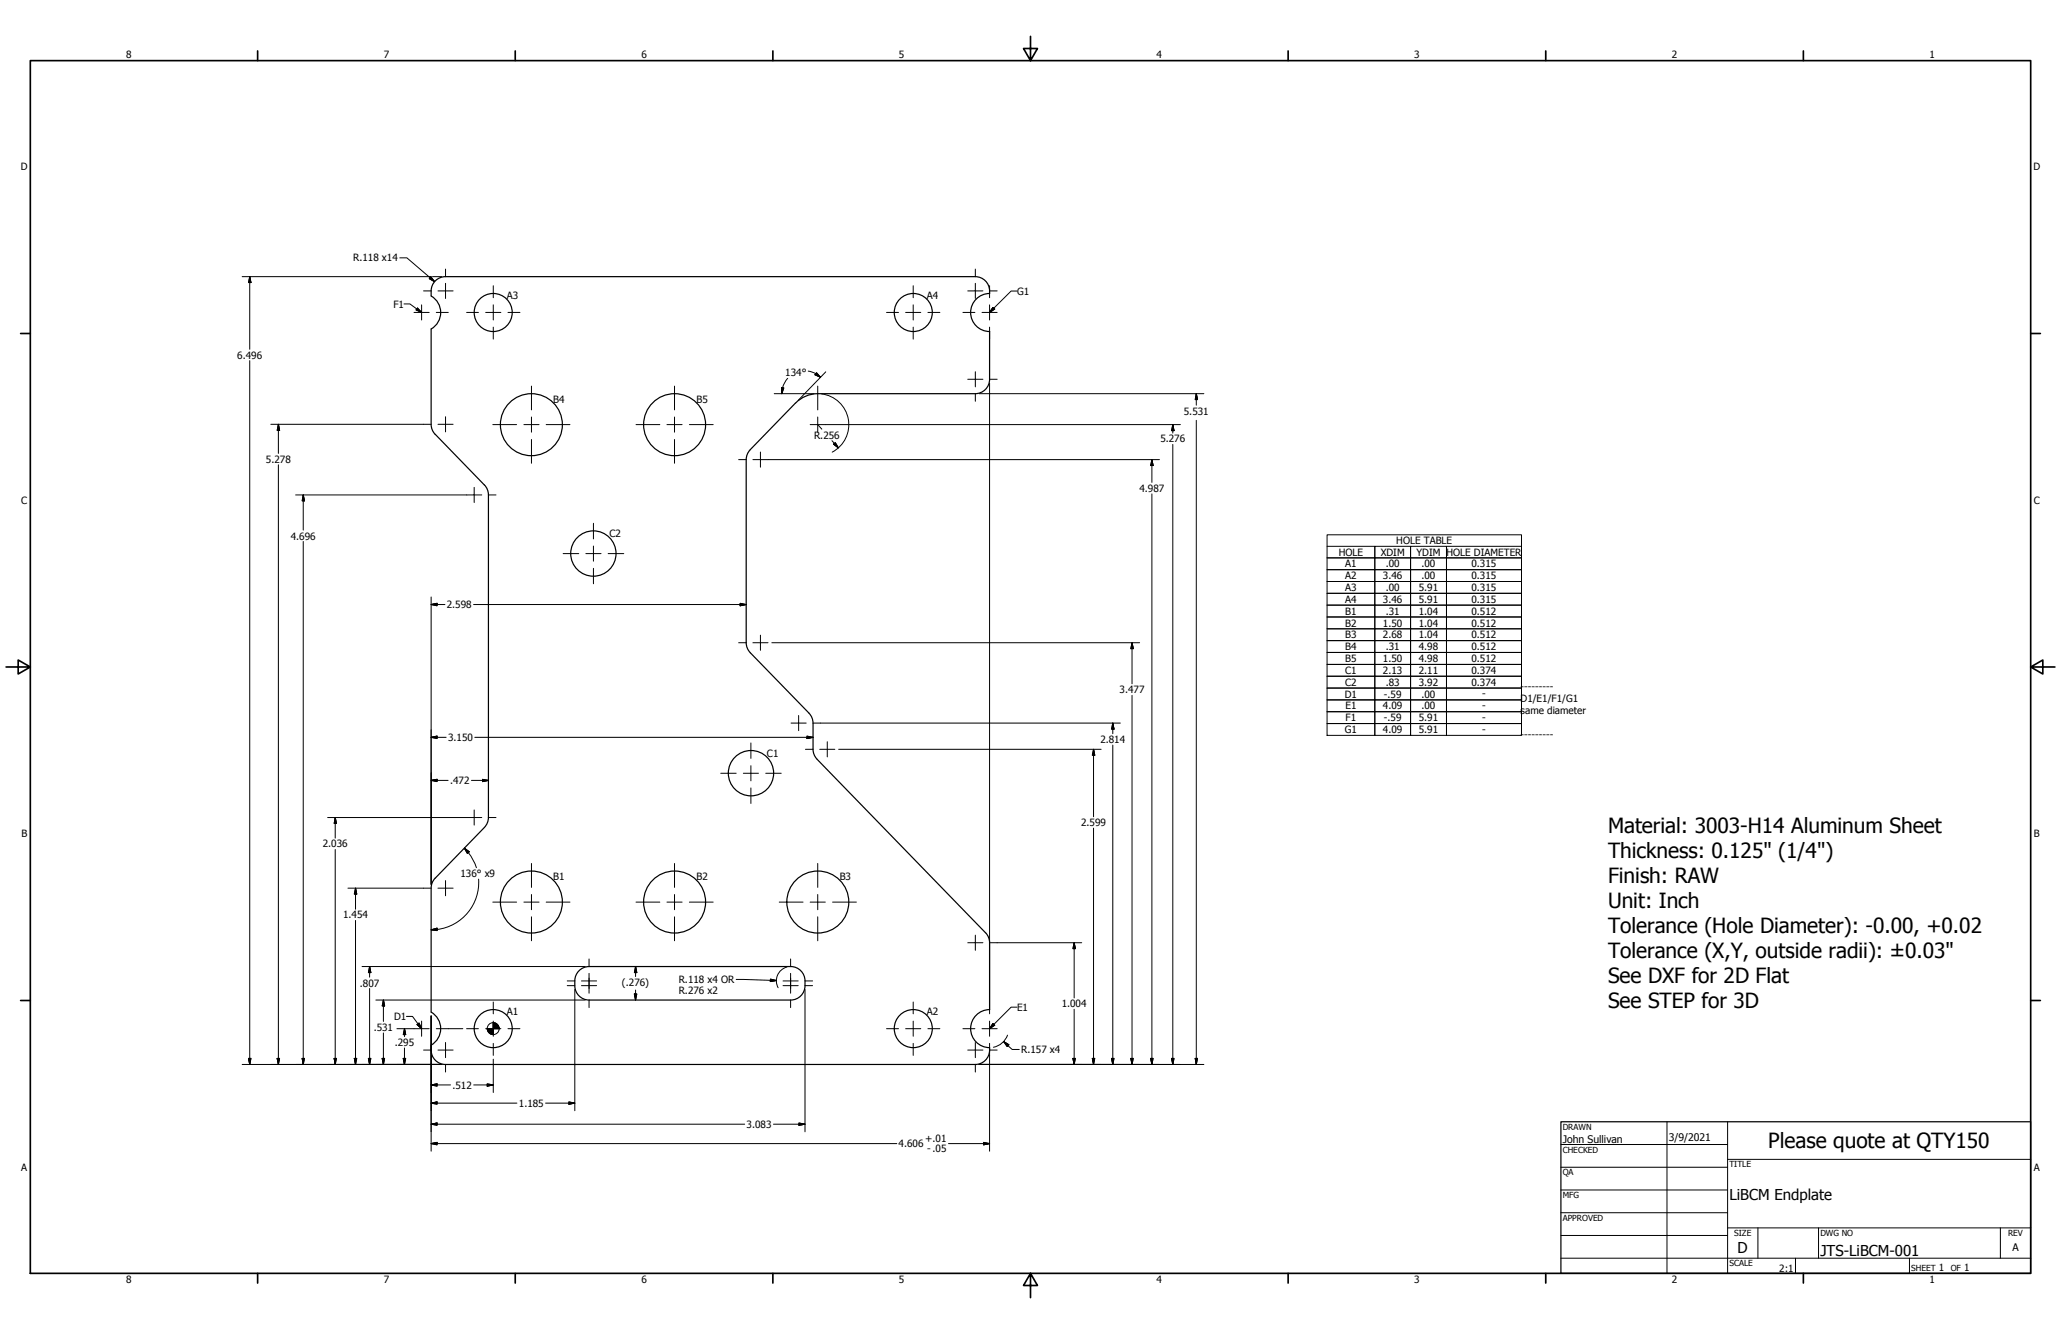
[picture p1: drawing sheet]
<svg xmlns="http://www.w3.org/2000/svg" width="864mm" height="559mm" viewBox="0 0 864 559" stroke-linecap="round" stroke-linejoin="round" font-family="sans-serif">
<!-- layer: Visible (ANSI) -->
<g fill="none" stroke="#000" stroke-width=".51">
<path d="M180.7 137.8v40l.3 1.9 1.4 2.2 20.5 21.2M180.7 121.9v2.1M180.7 121.9a6 6 0 0 1 6-6h222a6 6 0 0 1 6 6M180.7 124a8 8 0 0 1 0 13.8M414.7 138.9v20a6 6 0 0 1-6 6h-66.1a13 13 0 0 0-9.2 3.9l-19 19.5-1.2 1.7-.4 1.2-.1 78 .5 2.6 1.2 1.6 24.6 25.3M414.7 121.9v1M414.7 122.9a8 8 0 0 0-8 8 8 8 0 0 0 8 8M203 203.1l1.3 2.2 .4 2-.1 135.8-.5 1.9-1.1 1.6-20.6 21.3M339 298.7l1.4 2.3 .3 1.9M340.7 302.9v11.6l.5 1.9 1.2 1.6M342.4 318.1l71.4 73.6 .7 1.9 .2 1.3v28M180.7 372v52a8 8 0 0 1 0 13.8"/>
<path d="M182.4 367.8l-1.2 1.7-.5 2.5M240.9 410.9v2M240.9 412.9a6 6 0 0 0 6 6h84.4M246.8 404.9h84.5M246.9 404.9a6 6 0 0 0-6 6M331.3 404.9a6 6 0 0 1 6 6M337.3 410.9v2M337.3 412.9a6 6 0 0 1-6 6M180.7 437.8a6.4 6.4 0 0 0 6 8.1h222a6.1 6.1 0 0 0 6-7M414.7 422.9a8 8 0 0 0-8 8 8 8 0 0 0 8 7.9"/>
<circle cx="206.7" cy="130.9" r="8"/>
<circle cx="382.7" cy="130.9" r="8"/>
<circle cx="222.7" cy="177.9" r="13"/>
<circle cx="282.7" cy="177.9" r="13"/>
<circle cx="248.6" cy="231.9" r="9.5"/>
<circle cx="314.7" cy="323.9" r="9.5"/>
<circle cx="222.7" cy="377.9" r="13"/>
<circle cx="282.7" cy="377.9" r="13"/>
<circle cx="342.7" cy="377.9" r="13"/>
<circle cx="206.7" cy="430.9" r="8"/>
<circle cx="382.7" cy="430.9" r="8"/>
</g>
<!-- layer: Border (ANSI) -->
<g fill="none" stroke="#000" stroke-width=".7">
<path d="M431.8 15.2v10.2l-2.9-5.1h5.8l-2.9 5.1M12.7 25.4h838.2v508h-838.2zM107.9 21.3v4.1M215.9 21.3v4.1M323.8 21.3v4.1M539.8 21.3v4.1M647.7 21.3v4.1M755.6 21.3v4.1M8.6 139.7h4.1M850.9 139.7h4.1M2.5 279.4h10.2l-5.1-2.9v5.8l5.1-2.9M850.9 279.4l5.1 2.9v-5.8l-5.1 2.9h10.2"/>
<path d="M8.6 419.1h4.1M850.9 419.1h4.1M107.9 533.4v4.1M215.9 533.4v4.1M323.8 533.4v4.1M431.8 533.4l2.9 5.1h-5.8l2.9-5.1v10.2M539.8 533.4v4.1M647.7 533.4v4.1M755.6 533.4v4.1"/>
</g>
<!-- layer: Title (ANSI) -->
<g fill="none" stroke="#000" stroke-width=".42">
<path d="M654 479.4h69.9M698.5 469.9v63.5M723.9 469.9v63.5M654 488.9h69.9M654 498.5h69.9M723.9 485.6h127M654 508h69.9M654 517.5h69.9M723.9 514.3h127M736.6 514.3v12.7M762 514.3v12.7M838.2 514.3v12.7"/>
<path d="M654 527h196.9M752.3 527v6.4M800.1 527v6.4"/>
</g>
<path d="M654 469.9h196.9v63.5h-196.9z" fill="none" stroke="#000" stroke-width=".51"/>
<!-- layer: Center Mark (ANSI) -->
<g fill="none" stroke="#000" stroke-width=".42">
<path d="M186.7 112.7v3M186.7 118.7v6.3M206.7 119.7v5M382.7 119.7v5M408.7 118.7v3.2h-3.2M408.7 112.7v3M414.7 119.7v5M176.7 127.7v3.2h-3.2M177.5 121.9h3M179.8 130.9h-3.1v3.1M182.8 130.9h5M183.5 121.9h6.4"/>
<path d="M195.5 130.9h5M203.5 130.9h6.4M206.7 127.7v6.3M206.7 137v5M212.9 130.9h5M371.5 130.9h5M379.5 130.9h6.3M382.7 127.7v6.3M382.7 137v5M388.8 130.9h5M403.5 130.9h5M411.5 130.9h6.3"/>
<path d="M411.9 121.9h-3.2v3.1M414.7 127.7v6.3M414.7 137v5M414.8 121.9h3M408.7 155.7v3.2h-3.2M411.9 158.9h-3.2v3.2M414.8 158.9h3M177.5 177.7h3M183.5 177.7h6.4M186.7 174.6v6.3M206.5 177.9h10M219.5 177.9h6.4"/>
<path d="M222.7 161.7v10M222.7 174.7v6.3M228.9 177.9h9.9M266.5 177.9h10M279.5 177.9h6.3M282.6 161.7v10M282.6 174.7v6.3M288.9 177.9h9.9M339.5 177.9h6.3M342.6 161.7v10M342.6 174.7v6.3M408.7 165v3.1"/>
<path d="M222.7 184.1v10M282.6 184.1v10M309.5 192.5h3M315.5 192.5h6.3M318.6 189.4v6.3M198.7 204.2v3.1h-3.2M201.9 207.3h-3.2v3.2M204.9 207.3h2.9M248.7 219.2v6.5M236 231.9h6.5M245.5 231.9h6.3M248.7 228.7v6.4"/>
<path d="M248.7 238.1v6.4M254.8 231.9h6.6M309.5 269.2h3M315.5 269.2h6.3M318.6 266.1v6.3M334.6 299.7v3.2h-3.1M314.6 311.2v6.5M337.5 313.9h3M337.8 302.9h-3.2v3.2M340.9 302.9h3M343.5 313.9h6.3M346.6 310.7v6.4"/>
<path d="M198.7 339.3v3.2h-3.2M302 323.9h6.5M311.5 323.9h6.3M314.6 320.7v6.4M314.6 330.1v6.4M320.9 323.9h6.4M201.9 342.5h-3.2v3.1M204.9 342.5h2.9M177.5 372h3M183.5 372h6.4M186.7 368.9v6.3M206.5 377.9h10"/>
<path d="M219.5 377.9h6.4M222.7 361.7v10M222.7 374.7v6.4M228.9 377.9h9.9M266.5 377.9h10M279.5 377.9h6.3M282.6 361.7v10M282.6 374.7v6.4M288.9 377.9h9.9M326.5 377.9h10M339.5 377.9h6.3M342.6 361.7v10"/>
<path d="M342.6 374.7v6.4M348.9 377.9h9.9M222.7 384v10.1M282.6 384v10.1M342.6 384v10.1M408.7 391.7v3.2h-3.2M411.9 394.9h-3.2v3.2M414.8 394.9h3M206.7 419.7v5M237.7 412.9h3M237.7 410.9h3M243.6 412.9h6.4"/>
<path d="M243.6 410.9h6.4M246.8 409.7v6.4M246.8 401.7v3M246.8 407.7v6.4M246.8 419v3.1M331.3 407.7v3.2h-3.2M331.3 409.7v3.2h-3.2M331.3 412.9h3.2M331.3 401.7v3M331.3 419v3.1M334.5 410.9h-3.2v5.2M337.4 412.9h3.1"/>
<path d="M337.4 410.9h3.1M382.7 419.7v5M414.7 419.7v5M176.7 427.7v3.2h-3.2M177.5 439.9h3M179.8 430.9h-3.1v3.2M182.8 430.9h5M183.5 439.9h6.4M186.7 436.7v6.3M195.5 430.9h5M203.5 430.9h6.4M206.7 427.7v6.4"/>
<path d="M206.7 437.1v5M212.9 430.9h5M371.5 430.9h5M379.5 430.9h6.3M382.7 427.7v6.4M382.7 437.1v5M388.8 430.9h5M403.5 430.9h5M408.7 436.7v3.2h-3.2M411.5 430.9h6.3M411.9 439.9h-3.2v3.1M414.7 427.7v6.4"/>
<path d="M414.7 437.1v5M414.8 439.9h3M186.7 446.1v3M408.7 446.1v3"/>
</g>
<!-- layer: Dimension (ANSI) -->
<g fill="none" stroke="#000" stroke-width=".42">
<path d="M101.5 115.9h79.2M104.6 115.9l.6 2.5h-1.1zM104.6 115.9v30.4M167.5 108h3l11.6 10M180.5 116l1.6 2-2.2-1.3zM181.2 115.9h3.9M104.6 151.1v294.8M330.1 158.5l-1.2 1.5-1 2.4M338.7 155.4l2.6 .9 2.6 1.8M342.1 156.1l1.8 2-2.4-1.1zM346 155.8l-11.5 11.9M113.5 177.7h64"/>
<path d="M116.6 177.7l.6 2.6h-1.1zM116.6 177.7v12.2M324.4 164.9h16.7M327.5 162.4l.9 .1-.8 2.4zM328 162.4l-.4 2.5M342.6 177.9l1.8 1.9M344.3 165a13 13 0 0 1 11.2 10.6 13 13 0 0 1-6.8 13.8M345.8 177.9h148.8M410.3 164.9h94.1M414.7 160.5v234.3M491.4 177.9l.5 2.5h-1zM491.4 177.9v3.5"/>
<path d="M501.3 164.9l.5 2.5h-1zM501.3 164.9v4.8M501.3 176.1v269.8M116.6 194.7v251.2M321.8 192.5h164M348.6 184.6l2.7 3M349.2 186.1l.8-.7 1.3 2.2zM482.7 192.5l.5 2.5h-1zM482.7 192.5v9.6M491.4 186.2v259.7M123.9 207.3h71.6M127.1 207.3l.5 2.5h-1z"/>
<path d="M127.1 207.3v14.8M482.7 206.9v239M127.1 226.8v219.1M180.7 253.2l2.4-.5v1zM180.7 250.1v120.4M180.7 253.2h5.7M198.4 253.2h114.3M310.1 252.7l2.6 .5-2.6 .5zM323.4 269.2h154.1M474.3 269.2l.6 2.5h-1.1zM474.3 269.2v17.2M474.3 291.3v154.6"/>
<path d="M180.7 308.9l2.4-.5v1zM180.7 308.9h6.2M198.9 308.9h141.8M338.1 308.4l2.6 .5-2.6 .5zM343.9 302.9h125.6M351.4 313.9h110M458.2 313.9l.5 2.5h-1zM458.2 313.9v28.2M466.3 302.9l.5 2.5h-1zM466.3 302.9v4.4M466.3 312.1v133.8M180.7 326.9l2.4-.4v.9z"/>
<path d="M180.7 326.9h7.1M197.5 326.9h7.2M202.2 326.5l2.5 .4-2.5 .5zM137.3 342.5h58.2M140.5 342.5l.5 2.4h-1zM140.5 342.5v8.6M140.5 355.9v90M194.6 355.3l2 1.5-.8 .7zM194.6 355.3a20.6 20.6 0 0 1 4.5 6.7l.5 1.5M458.2 346.9v99M145.8 372h31.7M149 372l.5 2.5h-1z"/>
<path d="M149 372v8.9M200.6 368.3a19.9 19.9 0 0 1-17.4 21.1M149 385.6v60.3M180.7 389.5l2.4-.7 .1 1zM183.1 389.3l-2.4 .2M414.7 395v24.7M417.8 394.9h35.5M450.1 394.9l.5 2.5h-1zM450.1 394.9v23.1M151.7 404.9h93.5M154.9 404.9l.5 2.5h-1zM154.9 404.9v4.4"/>
<path d="M154.9 414.1v31.8M157.5 418.9h87.7M160.7 418.9l.5 2.5h-1.1zM160.7 418.9v9M240.9 414.5v50.8M265.8 416.4h1l-.5 2.5zM266.3 404.9l.5 2.5h-1zM266.3 404.9v4.2M266.3 414.7v4.2M308.5 410.3l16.8 .4M322.8 410.1l2.5 .6-2.5 .5zM329.7 405.1a6 6 0 0 0-3.7 8.6"/>
<path d="M337.3 414.5v59.6M160.7 432.7v13.2M166.3 430.9h7.2M169.5 430.9l.5 2.5h-1zM169.5 430.9v3.3M169.5 439v6.9M180.7 425.6v5.2M180.7 431v8.8M180.7 440v42.2M187.8 430.9h6.1M420.6 436.3l2.1 1.3-.7 .8zM420.6 436.3l3.5 3.3h3"/>
<path d="M422.2 433.6a8 8 0 0 1-5.9 5.1M450.1 422.8v23.1M101.5 445.9h83.6M104.1 443.4h1.1l-.6 2.5zM116.1 443.4h1.1l-.6 2.5zM126.6 443.4h1l-.5 2.5zM140 443.4h1l-.5 2.5zM148.5 443.4h1l-.5 2.5zM154.4 443.4h1l-.5 2.5zM160.1 443.4h1.1l-.5 2.5zM169 443.4h1l-.5 2.5zM180.7 454.5l2.4-.5v1z"/>
<path d="M180.7 454.5h8.1M198.5 454.5h8.2M204.2 454l2.5 .5-2.5 .5zM206.7 443.7v13.9M410.3 445.9h94.1M414.7 442.1v40.1M449.6 443.4h1l-.5 2.5zM457.7 443.4h1l-.5 2.5zM465.8 443.4h1l-.5 2.5zM473.8 443.4h1.1l-.6 2.5zM482.2 443.4h1l-.5 2.5zM490.9 443.4h1l-.5 2.5z"/>
<path d="M500.8 443.4h1l-.5 2.5zM180.7 462.1l2.4-.5v.9zM180.7 470.9l2.4-.5v1zM180.7 479l2.4-.5v1.1zM180.7 462.1h35.9M180.7 470.9h131.3M180.7 479h195.1M228.6 462.1h12.3M238.4 461.6l2.5 .5-2.5 .4zM324.1 470.9h13.2M334.8 470.4l2.5 .5-2.5 .5zM397.4 479h17.3"/>
<path d="M412.2 478.5l2.5 .5-2.5 .6z"/>
<circle cx="206.7" cy="430.9" r="2.51"/>
</g>
<g fill="#000" stroke="#000" stroke-width=".42">
<path d="M104.6 115.9l.6 2.5zM104.6 115.9l.6 2.5h-1.1zM179.9 116.7l2.2 1.3zM180.5 116l1.6 2-2.2-1.3zM341.5 157l2.4 1.1zM342.1 156.1l1.8 2-2.4-1.1zM327.5 162.4l.1 2.5zM327.5 162.4l.9 .1-.8 2.4zM501.3 164.9l.5 2.5zM501.3 164.9l.5 2.5h-1zM116.6 177.7l.6 2.6zM116.6 177.7l.6 2.6h-1.1z"/>
<path d="M349.2 186.1l2.1 1.5zM349.2 186.1l.8-.7 1.3 2.2zM482.7 192.5l.5 2.5zM482.7 192.5l.5 2.5h-1zM491.4 177.9l.5 2.5zM491.4 177.9l.5 2.5h-1zM127.1 207.3l.5 2.5zM127.1 207.3l.5 2.5h-1zM180.7 253.2l2.4-.5zM180.7 253.2l2.4-.5v1zM310.1 253.7l2.6-.5zM310.1 252.7l2.6 .5-2.6 .5z"/>
<path d="M474.3 269.2l.6 2.5zM474.3 269.2l.6 2.5h-1.1zM180.7 308.9l2.4-.5zM180.7 308.9l2.4-.5v1zM338.1 309.4l2.6-.5zM338.1 308.4l2.6 .5-2.6 .5zM458.2 313.9l.5 2.5zM458.2 313.9l.5 2.5h-1zM466.3 302.9l.5 2.5zM466.3 302.9l.5 2.5h-1zM180.7 326.9l2.4-.4zM180.7 326.9l2.4-.4v.9z"/>
<path d="M202.2 327.4l2.5-.5zM202.2 326.5l2.5 .4-2.5 .5zM140.5 342.5l.5 2.4zM140.5 342.5l.5 2.4h-1zM194.6 355.3l2 1.5zM194.6 355.3l2 1.5-.8 .7zM149 372l.5 2.5zM149 372l.5 2.5h-1zM180.7 389.5l2.4-.7zM180.7 389.5l2.4-.7 .1 1zM450.1 394.9l.5 2.5zM450.1 394.9l.5 2.5h-1z"/>
<path d="M154.9 404.9l.5 2.5zM154.9 404.9l.5 2.5h-1zM265.8 416.4l.5 2.5zM265.8 416.4h1l-.5 2.5zM266.3 404.9l.5 2.5zM266.3 404.9l.5 2.5h-1zM322.8 411.2l2.5-.5zM322.8 410.1l2.5 .6-2.5 .5zM160.7 418.9l.5 2.5zM160.7 418.9l.5 2.5h-1.1zM169.5 430.9l.5 2.5zM169.5 430.9l.5 2.5h-1z"/>
<path d="M204.2 430.9l.7 1.7-.6-.7zM204.2 430.9l1.5 2.3-.8-.6zM204.2 430.9l2.5 2.5-1-.2zM206.7 430.9h2.5zM206.7 428.4l2.5 2.5h-2.5zM206.7 428.4v5zM204.2 430.9h2.5v2.5zM204.2 430.9h2.5zM208.4 429.1l.8 1.8zM207.6 428.6l.8 .5 .8 1.8zM206.7 428.4l.9 .2 1.6 2.3zM420.6 436.3l2.1 1.3z"/>
<path d="M420.6 436.3l2.1 1.3-.7 .8zM104.1 443.4l.5 2.5zM104.1 443.4h1.1l-.6 2.5zM116.1 443.4l.5 2.5zM116.1 443.4h1.1l-.6 2.5zM126.6 443.4l.5 2.5zM126.6 443.4h1l-.5 2.5zM140 443.4l.5 2.5zM140 443.4h1l-.5 2.5zM148.5 443.4l.5 2.5zM148.5 443.4h1l-.5 2.5zM154.4 443.4l.5 2.5z"/>
<path d="M154.4 443.4h1l-.5 2.5zM160.1 443.4l.6 2.5zM160.1 443.4h1.1l-.5 2.5zM169 443.4l.5 2.5zM169 443.4h1l-.5 2.5zM180.7 454.5l2.4-.5zM180.7 454.5l2.4-.5v1zM204.2 455l2.5-.5zM204.2 454l2.5 .5-2.5 .5zM449.6 443.4l.5 2.5zM449.6 443.4h1l-.5 2.5zM457.7 443.4l.5 2.5z"/>
<path d="M457.7 443.4h1l-.5 2.5zM465.8 443.4l.5 2.5zM465.8 443.4h1l-.5 2.5zM473.8 443.4l.5 2.5zM473.8 443.4h1.1l-.6 2.5zM482.2 443.4l.5 2.5zM482.2 443.4h1l-.5 2.5zM490.9 443.4l.5 2.5zM490.9 443.4h1l-.5 2.5zM500.8 443.4l.5 2.5zM500.8 443.4h1l-.5 2.5zM180.7 462.1l2.4-.5z"/>
<path d="M180.7 462.1l2.4-.5v.9zM180.7 470.9l2.4-.5zM180.7 470.9l2.4-.5v1zM180.7 479l2.4-.5zM180.7 479l2.4-.5v1.1zM238.4 462.5l2.5-.4zM238.4 461.6l2.5 .5-2.5 .4zM334.8 471.4l2.5-.5zM334.8 470.4l2.5 .5-2.5 .5zM412.2 479.6l2.5-.6zM412.2 478.5l2.5 .5-2.5 .6z"/>
</g>
<!-- layer: Symbol (ANSI) -->
<g fill="none" stroke="#000" stroke-width=".42">
<path d="M169.3 127.3h2.5l4.7 3.5-2.1-1 .5-.8 1.7 1.7M426.1 121.9h-2.4l-8.9 8.9 2-1.3-.7-.7-1.3 1.9M556.1 228.9h20v4.8h-20h20v4.9h-20h20v5h-20h20v4.9h-20h20v5h-20h20v4.9h-20h20v5h-20h20v5h-20h20v4.9h-20h20v5h-20h20v5h-20h20v4.9h-20h20v5h-20h20v4.9h-20h20v5h-20h20v4.9v-4.9h15v4.9v-4.9h15v4.9v-4.9h31.4h-31.4v-5h31.4h-31.4v-4.9h31.4h-31.4v-5h31.4h-31.4v-4.9h31.4h-31.4v-5h31.4h-31.4v-5h31.4h-31.4v-4.9h31.4h-31.4v-5h31.4h-31.4v-5h31.4h-31.4v-4.9h31.4h-31.4v-5h31.4h-31.4v-4.9h31.4h-31.4v-5h31.4h-31.4v-4.9h31.4h-31.4v-4.8h31.4M556.1 224h81.4v84h-81.4zM576.1 228.9h15v4.8h-15zM576.1 233.7h15v4.9h-15zM576.1 238.6h15v5h-15zM591.1 228.9h15v4.8h-15zM591.1 233.7h15v4.9h-15zM591.1 238.6h15v5h-15zM576.1 243.6h15v4.9h-15zM576.1 248.5h15v5h-15z"/>
<path d="M576.1 253.5h15v4.9h-15zM576.1 258.4h15v5h-15zM591.1 243.6h15v4.9h-15zM591.1 248.5h15v5h-15zM591.1 253.5h15v4.9h-15zM591.1 258.4h15v5h-15zM576.1 263.4h15v5h-15zM576.1 268.4h15v4.9h-15zM576.1 273.3h15v5h-15zM576.1 278.3h15v5h-15zM591.1 263.4h15v5h-15zM591.1 268.4h15v4.9h-15z"/>
<path d="M591.1 273.3h15v5h-15zM591.1 278.3h15v5h-15zM576.1 283.3h15v4.9h-15zM576.1 288.2h15v5h-15zM576.1 293.2h15v4.9h-15zM576.1 298.1h15v5h-15zM591.1 283.3h15v4.9h-15zM591.1 288.2h15v5h-15zM591.1 293.2h15v4.9h-15zM591.1 298.1h15v5h-15zM170.3 425.8h2.5l3.8 5M176.6 430.7l-1-2.1-.8 .6 1.7 1.6"/>
<path d="M416.1 428.8l.7 .7-2 1.2zM426.1 421.9h-2.4l-8.9 8.9"/>
</g>
<path d="M174.4 129.8l2.3 1.1zM174.9 129l1.8 1.9-2.3-1.1zM416.1 128.8l-1.4 2.1zM416.1 128.8l.7 .7-2.1 1.4zM174.8 429.2l1.9 1.7zM174.8 429.2l.8-.6 1.1 2.3zM416.1 428.8l-1.4 2.1zM416.1 428.8l.7 .7-2.1 1.4z" fill="#000" stroke="#000" stroke-width=".42"/>
<g font-size="8.8">
<text x="673.8" y="349.1">Material: 3003-H14 Aluminum Sheet</text>
<text x="673.8" y="359.6">Thickness: 0.125&quot; (1/4&quot;)</text>
<text x="673.8" y="370">Finish: RAW</text>
<text x="673.8" y="380.5">Unit: Inch</text>
<text x="673.8" y="391">Tolerance (Hole Diameter): -0.00, +0.02</text>
<text x="673.8" y="401.4">Tolerance (X,Y, outside radii): ±0.03&quot;</text>
<text x="673.8" y="411.9">See DXF for 2D Flat</text>
<text x="673.8" y="422.3">See STEP for 3D</text>
<text x="740.9" y="480.8">Please quote at QTY150</text>
</g>
<g font-size="6.3">
<text x="724.7" y="502.9">LiBCM Endplate</text>
<text x="728.1" y="524.9">D</text>
<text x="762.8" y="526.2">JTS-LiBCM-001</text>
</g>
<g font-size="4.4">
<text x="654.8" y="478.6">John Sullivan</text>
<text x="699.3" y="478">3/9/2021</text>
<text x="843.2" y="524.2">A</text>
</g>
<g font-size="4.2">
<text x="52.8" y="24.4">8</text>
<text x="160.8" y="24.4">7</text>
<text x="268.7" y="24.4">6</text>
<text x="376.7" y="24.4">5</text>
<text x="484.6" y="24.4">4</text>
<text x="592.6" y="24.4">3</text>
<text x="700.5" y="24.4">2</text>
<text x="808.5" y="24.4">1</text>
<text x="8.8" y="71.4">D</text>
<text x="852" y="71.4">D</text>
<text x="148" y="109.5">R.118 x14</text>
<text x="212.3" y="125.2">A3</text>
<text x="388.3" y="125.2">A4</text>
<text x="426.1" y="123.4">G1</text>
<text x="164.8" y="128.8">F1</text>
<text x="99.4" y="150.2">6.496</text>
<text x="329.1" y="157.6">134°</text>
<text x="231.8" y="168.7">B4</text>
<text x="291.8" y="168.7">B5</text>
<text x="496.1" y="173.7">5.531</text>
<text x="341.1" y="183.7">R.256</text>
<text x="486.2" y="185.4">5.276</text>
<text x="111.4" y="193.9">5.278</text>
<text x="477.5" y="206">4.987</text>
<text x="8.9" y="211.1">C</text>
<text x="852.2" y="211.1">C</text>
<text x="121.9" y="226">4.696</text>
<text x="255.4" y="225.1">C2</text>
<text x="585.1" y="228">HOLE TABLE</text>
<text x="561" y="232.8">HOLE</text>
<text x="578.5" y="232.8">XDIM</text>
<text x="593.5" y="232.8">YDIM</text>
<text x="606.1" y="232.8">HOLE DIAMETER</text>
<text x="563.7" y="237.7">A1</text>
<text x="580.6" y="237.7">.00</text>
<text x="595.6" y="237.7">.00</text>
<text x="616.6" y="237.7">0.315</text>
<text x="563.7" y="242.6">A2</text>
<text x="579.5" y="242.6">3.46</text>
<text x="595.6" y="242.6">.00</text>
<text x="616.6" y="242.6">0.315</text>
<text x="563.7" y="247.6">A3</text>
<text x="580.6" y="247.6">.00</text>
<text x="594.5" y="247.6">5.91</text>
<text x="616.6" y="247.6">0.315</text>
<text x="187.2" y="254.8">2.598</text>
<text x="563.7" y="252.5">A4</text>
<text x="563.7" y="257.5">B1</text>
<text x="579.5" y="252.5">3.46</text>
<text x="580.6" y="257.5">.31</text>
<text x="594.5" y="252.5">5.91</text>
<text x="594.5" y="257.5">1.04</text>
<text x="616.6" y="252.5">0.315</text>
<text x="616.6" y="257.5">0.512</text>
<text x="563.7" y="262.5">B2</text>
<text x="579.5" y="262.4">1.50</text>
<text x="594.5" y="262.4">1.04</text>
<text x="616.6" y="262.4">0.512</text>
<text x="563.7" y="267.4">B3</text>
<text x="579.5" y="267.4">2.68</text>
<text x="594.5" y="267.4">1.04</text>
<text x="616.6" y="267.4">0.512</text>
<text x="563.7" y="272.4">B4</text>
<text x="580.6" y="272.4">.31</text>
<text x="594.5" y="272.4">4.98</text>
<text x="616.6" y="272.4">0.512</text>
<text x="563.7" y="277.3">B5</text>
<text x="579.5" y="277.4">1.50</text>
<text x="594.5" y="277.4">4.98</text>
<text x="616.6" y="277.4">0.512</text>
<text x="563.7" y="282.3">C1</text>
<text x="563.7" y="287.3">C2</text>
<text x="579.5" y="282.3">2.13</text>
<text x="580.6" y="287.3">.83</text>
<text x="594.5" y="282.3">2.11</text>
<text x="594.5" y="287.3">3.92</text>
<text x="616.6" y="282.3">0.374</text>
<text x="616.6" y="287.3">0.374</text>
<text x="469.1" y="290.4">3.477</text>
<text x="563.5" y="292.2">D1</text>
<text x="579.9" y="292.2">-.59</text>
<text x="595.6" y="292.2">.00</text>
<text x="621" y="292">-</text>
<text x="637.2" y="289.2">-</text>
<text x="638.7" y="289.2">--------</text>
<text x="563.8" y="297.2">E1</text>
<text x="579.5" y="297.2">4.09</text>
<text x="595.6" y="297.2">.00</text>
<text x="621" y="297">-</text>
<text x="637.2" y="294.3">D1/E1/F1/G1</text>
<text x="637.2" y="299.3">same diameter</text>
<text x="563.8" y="302.1">F1</text>
<text x="579.9" y="302.1">-.59</text>
<text x="594.5" y="302.1">5.91</text>
<text x="621" y="301.9">-</text>
<text x="187.8" y="310.4">3.150</text>
<text x="461.1" y="311.3">2.814</text>
<text x="563.6" y="307.1">G1</text>
<text x="579.5" y="307.1">4.09</text>
<text x="594.5" y="307.1">5.91</text>
<text x="621" y="306.9">-</text>
<text x="637.2" y="309.3">---------</text>
<text x="321.4" y="317.1">C1</text>
<text x="188.6" y="328.5">.472</text>
<text x="453" y="346">2.599</text>
<text x="9" y="350.8">B</text>
<text x="852.2" y="350.8">B</text>
<text x="135.3" y="355">2.036</text>
<text x="193" y="367.3">136° x9</text>
<text x="231.8" y="368.7">B1</text>
<text x="291.8" y="368.7">B2</text>
<text x="351.9" y="368.6">B3</text>
<text x="143.8" y="384.7">1.454</text>
<text x="150.8" y="413.3">.807</text>
<text x="260.6" y="413.1">(.276)</text>
<text x="284.4" y="411.8">R.118 x4 OR</text>
<text x="284.4" y="416.6">R.276 x2</text>
<text x="212.3" y="425.3">A1</text>
<text x="388.3" y="425.3">A2</text>
<text x="426.1" y="423.4">E1</text>
<text x="444.9" y="421.9">1.004</text>
<text x="156.6" y="431.8">.531</text>
<text x="165.2" y="427.4">D1</text>
<text x="165.4" y="438.1">.295</text>
<text x="427.9" y="441.1">R.157 x4</text>
<text x="189.6" y="456">.512</text>
<text x="217.4" y="463.6">1.185</text>
<text x="312.9" y="472.4">3.083</text>
<text x="387.7" y="478.2">+.01</text>
<text x="376.6" y="480.6">4.606</text>
<text x="388.5" y="482.5">- .05</text>
<text x="8.9" y="490.5">A</text>
<text x="852.2" y="490.5">A</text>
<text x="745.6" y="532.6">2:1</text>
<text x="812.4" y="532.6">1</text>
<text x="823" y="532.6">1</text>
<text x="52.8" y="537.5">8</text>
<text x="160.8" y="537.5">7</text>
<text x="268.7" y="537.5">6</text>
<text x="376.7" y="537.5">5</text>
<text x="484.6" y="537.5">4</text>
<text x="592.6" y="537.5">3</text>
<text x="700.5" y="537.5">2</text>
<text x="808.5" y="537.5">1</text>
</g>
<g font-size="3.5">
<text x="654.8" y="473.2">DRAWN</text>
<text x="654.8" y="482.8">CHECKED</text>
<text x="724.7" y="488.9">TITLE</text>
<text x="654.8" y="492.3">QA</text>
<text x="654.8" y="501.8">MFG</text>
<text x="654.8" y="511.4">APPROVED</text>
<text x="726.7" y="517.7">SIZE</text>
<text x="762.8" y="517.7">DWG NO</text>
<text x="841.4" y="517.7">REV</text>
<text x="724.7" y="530.4">SCALE</text>
<text x="800.9" y="532.6">SHEET</text>
<text x="817.4" y="532.6">OF</text>
</g>
</svg>
